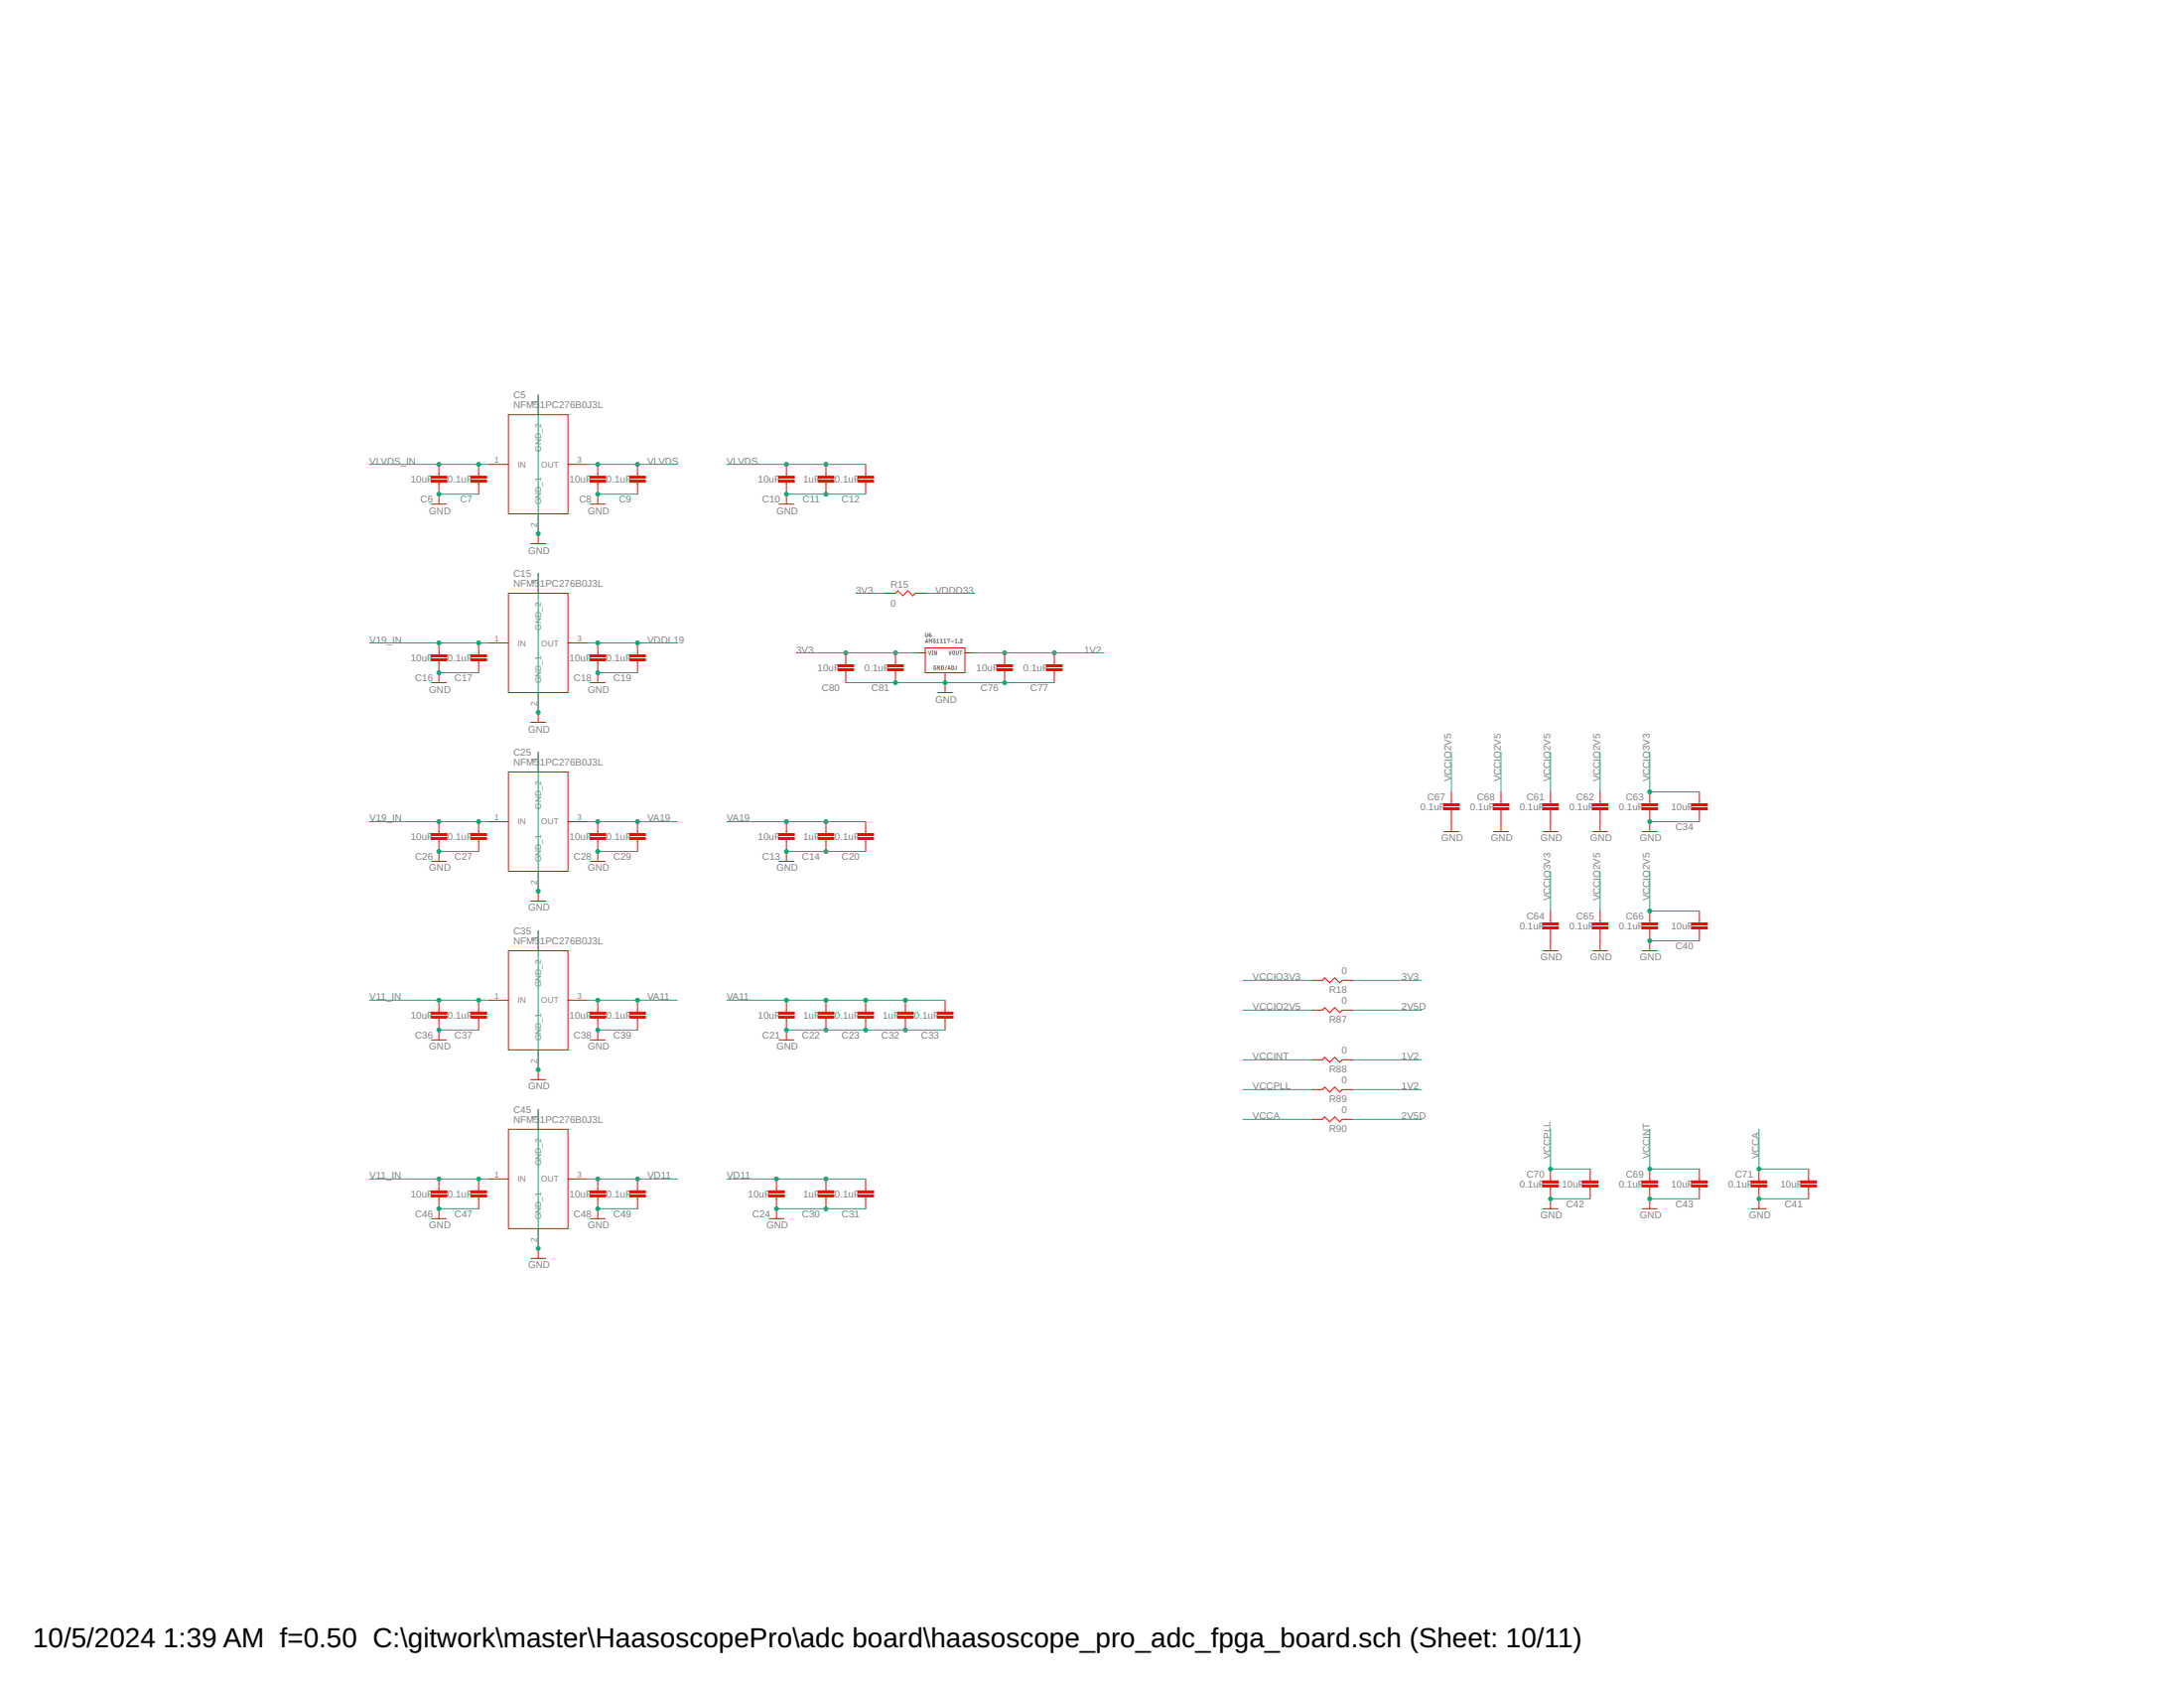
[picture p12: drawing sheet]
<svg xmlns="http://www.w3.org/2000/svg" width="279mm" height="216mm" viewBox="0 0 279 216" stroke-linecap="round" stroke-linejoin="round" font-family="sans-serif">
<g fill="none" stroke="#808080" stroke-width=".13">
<path d="M118.4 81l.1 .4 .2-.1v-.3M118.4 82.2l.2-.5 .1 .5M118.4 82.1h.3M118.8 83.3l.1 .4 .2-.4M118.9 81.2l.2 .1M118.9 81.2l.1 .2 .1-.1M118.9 82.2v-.5l.1 .3 .2-.3v.5M119.1 81h-.1l-.1 .2M119.1 81.3h.1M119.2 83.7h.1M119.2 83.3h.1M119.3 83.3v.4"/>
<path d="M119.6 81.8l-.1-.1-.1 .2 .3 .3-.3-.1M119.7 85.2h-.2v.4h.2v-.2M119.8 83.3v.4l-.3-.4v.4M119.8 81.9l.2-.2v.5M119.8 82.2h.3M120.2 85.2v.4l-.2-.4v.4M120.3 82.2h.3M120.3 81.9l.1-.2v.5M120.5 85.2h.2l-.1 .4h-.1zM120.8 82.2h.2M120.8 81.9l.1-.2v.5M121.1 85.1l-.2 .6"/>
<path d="M121.2 81.8l.3-.1-.2 .5M121.3 85.6l.1-.4 .2 .4M121.3 85.5h.2M121.4 83.3l.1 .4 .2-.4M121.7 82h.3M121.8 85.2h.2v.4h-.2zM121.9 83.3h.2v.3l-.1 .1h-.1zM122.2 81.9l.1-.2v.5M122.2 82.2h.2M122.3 83.3l.1 .4 .2-.1v-.3M122.3 85.2v.3l-.1 .1M122.6 82.2h.1"/>
<path d="M122.8 83.3h.2M122.8 81.9l.2-.2 .1 .1-.3 .4h.3M122.9 83.3v.4"/>
</g>
<g fill="none" stroke="#f00" stroke-width=".13">
<path d="M56.2 59.4v1.5M61.2 59.4v1.5M62.5 59.4h2.5M65 53h7.7v12.7h-7.7zM68.9 50.5v2.5M72.7 59.4h2.5M76.5 59.4v1.5M81.6 59.4v1.5M100.6 59.4v1.5M105.7 59.4v1.5M110.7 59.4v1.5M55.2 64.5h1.9"/>
<path d="M56.2 61.7v2.8M61.2 61.7v1.5M65 75.9h7.7v12.7h-7.7zM67.9 69.5h1.9M68.9 65.7v3.8M68.9 73.3v2.6M75.5 64.5h1.9M76.5 61.7v2.8M81.6 61.7v1.5M99.7 64.5h1.9M100.6 61.7v2.8M105.7 61.7v1.5"/>
<path d="M110.7 61.7v1.5M113.3 75.9h1.3l.3-.3 .6 .6 .6-.6 .7 .6 .3-.3h1.3M55.2 87.3h1.9M56.2 82.2v1.6M56.2 84.5v2.8M61.2 82.2v1.6M61.2 84.5v1.5M62.5 82.2h2.5M65 98.7h7.7v12.7h-7.7zM67.9 92.4h1.9M68.9 88.6v3.8M68.9 96.2v2.5"/>
<path d="M72.7 82.2h2.5M75.5 87.3h1.9M76.5 82.2v1.6M76.5 84.5v2.8M81.6 82.2v1.6M81.6 84.5v1.5M108.2 83.5v1.5M108.2 85.8v1.5M114.6 83.5v1.5M114.6 85.8v1.5M117.1 83.5h1.3M118.4 82.9h5v3.1h-5z"/>
<path d="M120 88.6h1.9M120.9 86v2.6M123.4 83.5h1.3M128.5 83.5v1.5M128.5 85.8v1.5M134.9 83.5v1.5M134.9 85.8v1.5M55.2 110.2h1.9M56.2 105.1v1.5M56.2 107.4v2.8M61.2 105.1v1.5M61.2 107.4v1.5"/>
<path d="M62.5 105.1h2.5M67.9 115.3h1.9M68.9 111.4v3.9M68.9 119.1v2.5M72.7 105.1h2.5M75.5 110.2h1.9M76.5 105.1v1.5M76.5 107.4v2.8M81.6 105.1v1.5M81.6 107.4v1.5M99.7 110.2h1.9M100.6 105.1v1.5"/>
<path d="M100.6 107.4v2.8M105.7 105.1v1.5M105.7 107.4v1.5M110.7 105.1v1.5M110.7 107.4v1.5M184.7 106.4h1.9M185.7 101.3v1.5M185.7 103.6v2.8M191.1 106.4h1.9M192 101.3v1.5M192 103.6v2.8M197.4 106.4h1.9"/>
<path d="M198.4 101.3v1.5M198.4 103.6v2.8M198.4 116.5v1.5M198.4 118.8v2.8M203.8 106.4h1.9M204.7 101.3v1.5M204.7 103.6v2.8M204.7 116.5v1.5M204.7 118.8v2.8M210.1 106.4h1.9M211.1 101.3v1.5M211.1 103.6v2.8"/>
<path d="M211.1 116.5v1.5M211.1 118.8v2.8M217.4 101.3v1.5M217.4 103.6v1.5M217.4 116.5v1.5M217.4 118.8v1.5M55.2 133h1.9M56.2 127.9v1.6M56.2 130.2v2.8M61.2 127.9v1.6M61.2 130.2v1.5M62.5 127.9h2.5"/>
<path d="M65 121.6h7.7v12.7h-7.7zM67.9 138.1h1.9M68.9 134.3v3.8M72.7 127.9h2.5M75.5 133h1.9M76.5 127.9v1.6M76.5 130.2v2.8M81.6 127.9v1.6M81.6 130.2v1.5M99.7 133h1.9M100.6 127.9v1.6M100.6 130.2v2.8"/>
<path d="M105.7 127.9v1.6M105.7 130.2v1.5M110.7 127.9v1.6M110.7 130.2v1.5M115.8 127.9v1.6M115.8 130.2v1.5M120.9 127.9v1.6M120.9 130.2v1.5M167.9 129.2h1.3l.3-.3 .6 .6 .7-.6 .6 .6 .3-.3h1.3M167.9 135.6h1.3l.3-.4 .6 .7 .7-.7 .6 .7 .3-.3h1.3M167.9 139.4h1.3l.3-.4 .6 .7 .7-.7 .6 .7 .3-.3h1.3M167.9 125.4h1.3l.3-.3 .6 .6 .7-.6 .6 .6 .3-.3h1.3"/>
<path d="M197.4 121.6h1.9M203.8 121.6h1.9M210.1 121.6h1.9M55.2 155.9h1.9M56.2 150.8v1.5M56.2 153.1v2.8M61.2 150.8v1.5M61.2 153.1v1.5M62.5 150.8h2.5M65 144.4h7.7v12.7h-7.7zM68.9 141.9v2.5M68.9 157.1v3.9"/>
<path d="M72.7 150.8h2.5M75.5 155.9h1.9M76.5 150.8v1.5M76.5 153.1v2.8M81.6 150.8v1.5M81.6 153.1v1.5M98.4 155.9h1.9M99.3 150.8v1.5M99.3 153.1v2.8M105.7 150.8v1.5M105.7 153.1v1.5M110.7 150.8v1.5"/>
<path d="M110.7 153.1v1.5M167.9 143.2h1.3l.3-.3 .6 .6 .7-.6 .6 .6 .3-.3h1.3M197.4 154.6h1.9M198.4 149.5v1.5M198.4 151.8v2.8M203.4 149.5v1.5M203.4 151.8v1.5M210.1 154.6h1.9M211.1 149.5v1.5M211.1 151.8v2.8M217.4 149.5v1.5M217.4 151.8v1.5"/>
<path d="M224.1 154.6h1.9M225 149.5v1.5M225 151.8v2.8M231.4 149.5v1.5M231.4 151.8v1.5M67.9 161h1.9"/>
</g>
<g fill="#f00" stroke="#f00" stroke-width=".13">
<path d="M55.1 60.9h2.1v.3h-2.1z"/>
<path d="M55.1 61.4h2.1v.3h-2.1z"/>
<path d="M60.2 60.9h2.1v.3h-2.1z"/>
<path d="M60.2 61.4h2.1v.3h-2.1z"/>
<path d="M75.5 60.9h2v.3h-2z"/>
<path d="M75.5 61.4h2v.3h-2z"/>
<path d="M80.5 60.9h2.1v.3h-2.1z"/>
<path d="M80.5 61.4h2.1v.3h-2.1z"/>
<path d="M55.1 83.8h2.1v.2h-2.1z"/>
<path d="M55.1 84.3h2.1v.2h-2.1z"/>
<path d="M60.2 83.8h2.1v.2h-2.1z"/>
<path d="M60.2 84.3h2.1v.2h-2.1z"/>
<path d="M75.5 83.8h2v.2h-2z"/>
<path d="M75.5 84.3h2v.2h-2z"/>
<path d="M80.5 83.8h2.1v.2h-2.1z"/>
<path d="M80.5 84.3h2.1v.2h-2.1z"/>
<path d="M55.1 106.6h2.1v.3h-2.1z"/>
<path d="M55.1 107.1h2.1v.3h-2.1z"/>
<path d="M60.2 106.6h2.1v.3h-2.1z"/>
<path d="M60.2 107.1h2.1v.3h-2.1z"/>
<path d="M75.5 106.6h2v.3h-2z"/>
<path d="M75.5 107.1h2v.3h-2z"/>
<path d="M80.5 106.6h2.1v.3h-2.1z"/>
<path d="M80.5 107.1h2.1v.3h-2.1z"/>
<path d="M55.1 129.5h2.1v.2h-2.1z"/>
<path d="M55.1 130h2.1v.2h-2.1z"/>
<path d="M60.2 129.5h2.1v.2h-2.1z"/>
<path d="M60.2 130h2.1v.2h-2.1z"/>
<path d="M75.5 129.5h2v.2h-2z"/>
<path d="M75.5 130h2v.2h-2z"/>
<path d="M80.5 129.5h2.1v.2h-2.1z"/>
<path d="M80.5 130h2.1v.2h-2.1z"/>
<path d="M55.1 152.3h2.1v.3h-2.1z"/>
<path d="M55.1 152.8h2.1v.3h-2.1z"/>
<path d="M60.2 152.3h2.1v.3h-2.1z"/>
<path d="M60.2 152.8h2.1v.3h-2.1z"/>
<path d="M75.5 152.3h2v.3h-2z"/>
<path d="M75.5 152.8h2v.3h-2z"/>
<path d="M80.5 152.3h2.1v.3h-2.1z"/>
<path d="M80.5 152.8h2.1v.3h-2.1z"/>
<path d="M99.6 60.9h2v.3h-2z"/>
<path d="M99.6 61.4h2v.3h-2z"/>
<path d="M104.6 60.9h2.1v.3h-2.1z"/>
<path d="M104.6 61.4h2.1v.3h-2.1z"/>
<path d="M109.7 60.9h2.1v.3h-2.1z"/>
<path d="M109.7 61.4h2.1v.3h-2.1z"/>
<path d="M99.6 106.6h2v.3h-2z"/>
<path d="M99.6 107.1h2v.3h-2z"/>
<path d="M104.6 106.6h2.1v.3h-2.1z"/>
<path d="M104.6 107.1h2.1v.3h-2.1z"/>
<path d="M109.7 106.6h2.1v.3h-2.1z"/>
<path d="M109.7 107.1h2.1v.3h-2.1z"/>
<path d="M99.6 129.5h2v.2h-2z"/>
<path d="M99.6 130h2v.2h-2z"/>
<path d="M104.6 129.5h2.1v.2h-2.1z"/>
<path d="M104.6 130h2.1v.2h-2.1z"/>
<path d="M109.7 129.5h2.1v.2h-2.1z"/>
<path d="M109.7 130h2.1v.2h-2.1z"/>
<path d="M104.6 152.3h2.1v.3h-2.1z"/>
<path d="M104.6 152.8h2.1v.3h-2.1z"/>
<path d="M109.7 152.3h2.1v.3h-2.1z"/>
<path d="M109.7 152.8h2.1v.3h-2.1z"/>
<path d="M114.8 129.5h2v.2h-2z"/>
<path d="M114.8 130h2v.2h-2z"/>
<path d="M119.9 129.5h2v.2h-2z"/>
<path d="M119.9 130h2v.2h-2z"/>
<path d="M98.3 152.3h2.1v.3h-2.1z"/>
<path d="M98.3 152.8h2.1v.3h-2.1z"/>
<path d="M127.5 85h2v.3h-2z"/>
<path d="M127.5 85.5h2v.3h-2z"/>
<path d="M133.9 85h2v.3h-2z"/>
<path d="M133.9 85.5h2v.3h-2z"/>
<path d="M107.2 85h2v.3h-2z"/>
<path d="M107.2 85.5h2v.3h-2z"/>
<path d="M113.5 85h2.1v.3h-2.1z"/>
<path d="M113.5 85.5h2.1v.3h-2.1z"/>
<path d="M197.3 102.8h2.1v.3h-2.1z"/>
<path d="M197.3 103.3h2.1v.3h-2.1z"/>
<path d="M203.7 102.8h2v.3h-2z"/>
<path d="M203.7 103.3h2v.3h-2z"/>
<path d="M210 102.8h2.1v.3h-2.1z"/>
<path d="M210 103.3h2.1v.3h-2.1z"/>
<path d="M197.3 118h2.1v.3h-2.1z"/>
<path d="M197.3 118.6h2.1v.2h-2.1z"/>
<path d="M203.7 118h2v.3h-2z"/>
<path d="M203.7 118.6h2v.2h-2z"/>
<path d="M210 118h2.1v.3h-2.1z"/>
<path d="M210 118.6h2.1v.2h-2.1z"/>
<path d="M184.7 102.8h2v.3h-2z"/>
<path d="M184.7 103.3h2v.3h-2z"/>
<path d="M191 102.8h2v.3h-2z"/>
<path d="M191 103.3h2v.3h-2z"/>
<path d="M210 151h2.1v.3h-2.1z"/>
<path d="M210 151.6h2.1v.2h-2.1z"/>
<path d="M197.3 151h2.1v.3h-2.1z"/>
<path d="M197.3 151.6h2.1v.2h-2.1z"/>
<path d="M224 151h2v.3h-2z"/>
<path d="M224 151.6h2v.2h-2z"/>
<path d="M216.4 102.8h2v.3h-2z"/>
<path d="M216.4 103.3h2v.3h-2z"/>
<path d="M216.4 118h2v.3h-2z"/>
<path d="M216.4 118.6h2v.2h-2z"/>
<path d="M216.4 151h2v.3h-2z"/>
<path d="M216.4 151.6h2v.2h-2z"/>
<path d="M230.4 151h2v.3h-2z"/>
<path d="M230.4 151.6h2v.2h-2z"/>
<path d="M202.4 151h2v.3h-2z"/>
<path d="M202.4 151.6h2v.2h-2z"/>
</g>
<g fill="none" stroke="#0dab76" stroke-width=".13">
<path d="M47.3 59.4h15.2M68.9 50.5v17.8M75.2 59.4h11.4M93 59.4h17.7M56.2 63.2h5M68.9 73.3v17.8M76.5 63.2h5.1M100.6 63.2h10.1M109.5 75.9h3.8M118.4 75.9h6.3M47.3 82.2h15.2M56.2 86h5"/>
<path d="M68.9 96.2v17.8M75.2 82.2h11.4M76.5 86h5.1M101.9 83.5h15.2M108.2 87.3h26.7M124.7 83.5h16.5M185.7 96.2v5.1M192 96.2v5.1M198.4 96.2v5.1M204.7 96.2v5.1M211.1 96.2v5.1h6.3M47.3 105.1h15.2"/>
<path d="M56.2 108.9h5M68.9 119.1v17.7M75.2 105.1h11.4M76.5 108.9h5.1M93 105.1h17.7M100.6 108.9h10.1M198.4 111.4v5.1M204.7 111.4v5.1M211.1 105.1h6.3M211.1 111.4v5.1h6.3M47.3 127.9h15.2M56.2 131.7h5"/>
<path d="M75.2 127.9h11.4M76.5 131.7h5.1M93 127.9h27.9M100.6 131.7h20.3M159 125.4h8.9M159 139.4h8.9M159 135.6h8.9M159 129.2h8.9M173 125.4h8.9M173 139.4h8.9M173 135.6h8.9M173 129.2h8.9"/>
<path d="M211.1 120.3h6.3M47.3 150.8h15.2M56.2 154.6h5M68.9 141.9v17.8M75.2 150.8h11.4M76.5 154.6h5.1M93 150.8h17.7M99.3 154.6h11.4M159 143.2h8.9M173 143.2h8.9M198.4 153.3h5M198.4 144.4v5.1h5"/>
<path d="M211.1 153.3h6.3M211.1 144.4v5.1h6.3M225 153.3h6.4M225 144.4v5.1h6.4"/>
</g>
<g fill="#0dab76" stroke="#0dab76" stroke-width=".13">
<circle cx="56.2" cy="63.2" r=".25"/>
<circle cx="68.9" cy="68.3" r=".25"/>
<circle cx="76.5" cy="63.2" r=".25"/>
<circle cx="56.2" cy="86" r=".25"/>
<circle cx="68.9" cy="91.1" r=".25"/>
<circle cx="76.5" cy="86" r=".25"/>
<circle cx="56.2" cy="108.9" r=".25"/>
<circle cx="68.9" cy="114" r=".25"/>
<circle cx="76.5" cy="108.9" r=".25"/>
<circle cx="56.2" cy="131.7" r=".25"/>
<circle cx="68.9" cy="136.8" r=".25"/>
<circle cx="76.5" cy="131.7" r=".25"/>
<circle cx="56.2" cy="154.6" r=".25"/>
<circle cx="68.9" cy="159.7" r=".25"/>
<circle cx="76.5" cy="154.6" r=".25"/>
<circle cx="100.6" cy="63.2" r=".25"/>
<circle cx="105.7" cy="63.2" r=".25"/>
<circle cx="100.6" cy="108.9" r=".25"/>
<circle cx="105.7" cy="108.9" r=".25"/>
<circle cx="100.6" cy="131.7" r=".25"/>
<circle cx="110.7" cy="131.7" r=".25"/>
<circle cx="115.8" cy="131.7" r=".25"/>
<circle cx="105.7" cy="131.7" r=".25"/>
<circle cx="105.7" cy="154.6" r=".25"/>
<circle cx="99.3" cy="154.6" r=".25"/>
<circle cx="114.6" cy="87.3" r=".25"/>
<circle cx="120.9" cy="87.3" r=".25"/>
<circle cx="128.5" cy="87.3" r=".25"/>
<circle cx="211.1" cy="105.1" r=".25"/>
<circle cx="211.1" cy="120.3" r=".25"/>
<circle cx="211.1" cy="153.3" r=".25"/>
<circle cx="198.4" cy="153.3" r=".25"/>
<circle cx="225" cy="153.3" r=".25"/>
<circle cx="56.2" cy="59.4" r=".25"/>
<circle cx="61.2" cy="59.4" r=".25"/>
<circle cx="76.5" cy="59.4" r=".25"/>
<circle cx="81.6" cy="59.4" r=".25"/>
<circle cx="100.6" cy="59.4" r=".25"/>
<circle cx="105.7" cy="59.4" r=".25"/>
<circle cx="56.2" cy="82.2" r=".25"/>
<circle cx="61.2" cy="82.2" r=".25"/>
<circle cx="56.2" cy="105.1" r=".25"/>
<circle cx="61.2" cy="105.1" r=".25"/>
<circle cx="76.5" cy="82.2" r=".25"/>
<circle cx="81.6" cy="82.2" r=".25"/>
<circle cx="76.5" cy="105.1" r=".25"/>
<circle cx="81.6" cy="105.1" r=".25"/>
<circle cx="100.6" cy="105.1" r=".25"/>
<circle cx="105.7" cy="105.1" r=".25"/>
<circle cx="56.2" cy="127.9" r=".25"/>
<circle cx="61.2" cy="127.9" r=".25"/>
<circle cx="56.2" cy="150.8" r=".25"/>
<circle cx="61.2" cy="150.8" r=".25"/>
<circle cx="76.5" cy="127.9" r=".25"/>
<circle cx="81.6" cy="127.9" r=".25"/>
<circle cx="100.6" cy="127.9" r=".25"/>
<circle cx="105.7" cy="127.9" r=".25"/>
<circle cx="110.7" cy="127.9" r=".25"/>
<circle cx="115.8" cy="127.9" r=".25"/>
<circle cx="76.5" cy="150.8" r=".25"/>
<circle cx="81.6" cy="150.8" r=".25"/>
<circle cx="105.7" cy="150.8" r=".25"/>
<circle cx="99.3" cy="150.8" r=".25"/>
<circle cx="114.6" cy="83.5" r=".25"/>
<circle cx="108.2" cy="83.5" r=".25"/>
<circle cx="134.9" cy="83.5" r=".25"/>
<circle cx="128.5" cy="83.5" r=".25"/>
<circle cx="211.1" cy="116.5" r=".25"/>
<circle cx="198.4" cy="149.5" r=".25"/>
<circle cx="225" cy="149.5" r=".25"/>
<circle cx="211.1" cy="149.5" r=".25"/>
<circle cx="211.1" cy="101.3" r=".25"/>
</g>
<g font-size="3.5">
<text x="4.2" y="210.7">10/5/2024</text>
<text x="20.9" y="210.7">1:39 AM f=0.50 C:\gitwork\master\HaasoscopePro\adc board\haasoscope_pro_adc_fpga_board.sch (Sheet: 10/11)</text>
</g>
<g font-size="1.2" fill="#808080">
<text x="65.7" y="52.2">NFM3</text>
<text x="65.7" y="50.9">C5</text>
<text x="69.1" y="52.2">1PC276B0J3L</text>
<text x="47.3" y="59.4">VLVDS_IN</text>
<text x="82.8" y="59.4">VLVDS</text>
<text x="93" y="59.4">VLVDS</text>
<text x="52.5" y="61.7">10uF</text>
<text x="53.8" y="64.3">C6</text>
<text x="54.9" y="65.7">GND</text>
<text x="57.3" y="61.7">0.1uF</text>
<text x="58.9" y="64.3">C7</text>
<text x="72.9" y="61.7">10uF</text>
<text x="74.1" y="64.3">C8</text>
<text x="75.2" y="65.7">GND</text>
<text x="77.6" y="61.7">0.1uF</text>
<text x="79.2" y="64.3">C9</text>
<text x="97" y="61.7">10uF</text>
<text x="97.5" y="64.3">C10</text>
<text x="99.3" y="65.7">GND</text>
<text x="102.7" y="64.3">C11</text>
<text x="102.8" y="61.7">1uF</text>
<text x="106.8" y="61.7">0.1uF</text>
<text x="107.7" y="64.3">C12</text>
<text x="67.6" y="70.8">GND</text>
<text x="65.7" y="75.1">NFM3</text>
<text x="65.7" y="73.8">C15</text>
<text x="69.1" y="75.1">1PC276B0J3L</text>
<text x="109.5" y="75.9">3V3</text>
<text x="113.9" y="77.5">0</text>
<text x="113.9" y="75.1">R15</text>
<text x="119.6" y="75.9">VDDD33</text>
<text x="47.3" y="82.2">V19_IN</text>
<text x="82.8" y="82.2">VDDL19</text>
<text x="101.9" y="83.5">3V3</text>
<text x="138.7" y="83.5">1V2</text>
<text x="52.5" y="84.6">10uF</text>
<text x="53.1" y="87.1">C16</text>
<text x="54.9" y="88.6">GND</text>
<text x="57.3" y="84.6">0.1uF</text>
<text x="58.2" y="87.1">C17</text>
<text x="72.9" y="84.6">10uF</text>
<text x="73.4" y="87.1">C18</text>
<text x="75.2" y="88.6">GND</text>
<text x="77.6" y="84.6">0.1uF</text>
<text x="78.5" y="87.1">C19</text>
<text x="104.6" y="85.9">10uF</text>
<text x="105.1" y="88.4">C80</text>
<text x="110.6" y="85.9">0.1uF</text>
<text x="111.5" y="88.4">C81</text>
<text x="119.6" y="89.9">GND</text>
<text x="124.9" y="85.9">10uF</text>
<text x="125.5" y="88.4">C76</text>
<text x="130.9" y="85.9">0.1uF</text>
<text x="131.8" y="88.4">C77</text>
<text x="67.6" y="93.7">GND</text>
<text x="65.7" y="97.9">NFM3</text>
<text x="65.7" y="96.6">C25</text>
<text x="69.1" y="97.9">1PC276B0J3L</text>
<text x="185.7" y="100" transform="rotate(-90 185.7 100)">VCCIO2V5</text>
<text x="192" y="100" transform="rotate(-90 192 100)">VCCIO2V5</text>
<text x="198.4" y="100" transform="rotate(-90 198.4 100)">VCCIO2V5</text>
<text x="204.7" y="100" transform="rotate(-90 204.7 100)">VCCIO2V5</text>
<text x="211.1" y="100" transform="rotate(-90 211.1 100)">VCCIO3V3</text>
<text x="47.3" y="105.1">V19_IN</text>
<text x="52.5" y="107.4">10uF</text>
<text x="57.3" y="107.4">0.1uF</text>
<text x="72.9" y="107.4">10uF</text>
<text x="77.6" y="107.4">0.1uF</text>
<text x="82.8" y="105.1">VA19</text>
<text x="93" y="105.1">VA19</text>
<text x="97" y="107.4">10uF</text>
<text x="102.8" y="107.4">1uF</text>
<text x="106.8" y="107.4">0.1uF</text>
<text x="181.7" y="103.6">0.1uF</text>
<text x="182.6" y="102.4">C67</text>
<text x="184.4" y="107.6">GND</text>
<text x="188.1" y="103.6">0.1uF</text>
<text x="188.9" y="102.4">C68</text>
<text x="190.7" y="107.6">GND</text>
<text x="194.4" y="103.6">0.1uF</text>
<text x="195.3" y="102.4">C61</text>
<text x="197.1" y="107.6">GND</text>
<text x="200.8" y="103.6">0.1uF</text>
<text x="201.6" y="102.4">C62</text>
<text x="203.4" y="107.6">GND</text>
<text x="207.1" y="103.6">0.1uF</text>
<text x="208" y="102.4">C63</text>
<text x="209.8" y="107.6">GND</text>
<text x="213.8" y="103.6">10uF</text>
<text x="214.3" y="106.2">C34</text>
<text x="53.1" y="110">C26</text>
<text x="54.9" y="111.4">GND</text>
<text x="58.2" y="110">C27</text>
<text x="73.4" y="110">C28</text>
<text x="75.2" y="111.4">GND</text>
<text x="78.5" y="110">C29</text>
<text x="97.5" y="110">C13</text>
<text x="99.3" y="111.4">GND</text>
<text x="102.6" y="110">C14</text>
<text x="107.7" y="110">C20</text>
<text x="65.7" y="119.5">C35</text>
<text x="67.6" y="116.5">GND</text>
<text x="194.4" y="118.9">0.1uF</text>
<text x="195.3" y="117.6">C64</text>
<text x="198.4" y="115.2" transform="rotate(-90 198.4 115.2)">VCCIO3V3</text>
<text x="200.8" y="118.9">0.1uF</text>
<text x="201.6" y="117.6">C65</text>
<text x="204.7" y="115.2" transform="rotate(-90 204.7 115.2)">VCCIO2V5</text>
<text x="207.1" y="118.9">0.1uF</text>
<text x="208" y="117.6">C66</text>
<text x="211.1" y="115.2" transform="rotate(-90 211.1 115.2)">VCCIO2V5</text>
<text x="213.8" y="118.9">10uF</text>
<text x="65.7" y="120.8">NFM3</text>
<text x="69.1" y="120.8">1PC276B0J3L</text>
<text x="160.3" y="125.4">VCCIO3V3</text>
<text x="171.6" y="124.6">0</text>
<text x="179.3" y="125.4">3V3</text>
<text x="197.1" y="122.9">GND</text>
<text x="203.4" y="122.9">GND</text>
<text x="209.8" y="122.9">GND</text>
<text x="214.3" y="121.4">C40</text>
<text x="47.3" y="127.9">V11_IN</text>
<text x="52.5" y="130.3">10uF</text>
<text x="57.3" y="130.3">0.1uF</text>
<text x="72.9" y="130.3">10uF</text>
<text x="77.6" y="130.3">0.1uF</text>
<text x="82.8" y="127.9">VA11</text>
<text x="93" y="127.9">VA11</text>
<text x="97" y="130.3">10uF</text>
<text x="102.8" y="130.3">1uF</text>
<text x="106.8" y="130.3">0.1uF</text>
<text x="112.9" y="130.3">1uF</text>
<text x="117" y="130.3">0.1uF</text>
<text x="160.3" y="129.2">VCCIO2V5</text>
<text x="170" y="130.8">R87</text>
<text x="170" y="127">R18</text>
<text x="171.6" y="128.4">0</text>
<text x="179.3" y="129.2">2V5D</text>
<text x="53.1" y="132.8">C36</text>
<text x="54.9" y="134.3">GND</text>
<text x="58.2" y="132.8">C37</text>
<text x="73.4" y="132.8">C38</text>
<text x="75.2" y="134.3">GND</text>
<text x="78.5" y="132.8">C39</text>
<text x="97.5" y="132.8">C21</text>
<text x="99.3" y="134.3">GND</text>
<text x="102.6" y="132.8">C22</text>
<text x="107.7" y="132.8">C23</text>
<text x="112.8" y="132.8">C32</text>
<text x="117.8" y="132.8">C33</text>
<text x="160.3" y="135.6">VCCINT</text>
<text x="170" y="137.2">R88</text>
<text x="171.6" y="134.8">0</text>
<text x="179.3" y="135.6">1V2</text>
<text x="65.7" y="143.6">NFM3</text>
<text x="65.7" y="142.3">C45</text>
<text x="67.6" y="139.4">GND</text>
<text x="69.1" y="143.6">1PC276B0J3L</text>
<text x="160.3" y="139.4">VCCPLL</text>
<text x="160.3" y="143.2">VCCA</text>
<text x="170" y="141">R89</text>
<text x="171.6" y="138.6">0</text>
<text x="171.6" y="142.4">0</text>
<text x="179.3" y="139.4">1V2</text>
<text x="179.3" y="143.2">2V5D</text>
<text x="170" y="144.8">R90</text>
<text x="198.4" y="148.3" transform="rotate(-90 198.4 148.3)">VCCPLL</text>
<text x="211.1" y="148.3" transform="rotate(-90 211.1 148.3)">VCCINT</text>
<text x="225" y="148.3" transform="rotate(-90 225 148.3)">VCCA</text>
<text x="47.3" y="150.8">V11_IN</text>
<text x="52.5" y="153.1">10uF</text>
<text x="53.1" y="155.7">C46</text>
<text x="57.3" y="153.1">0.1uF</text>
<text x="58.2" y="155.7">C47</text>
<text x="72.9" y="153.1">10uF</text>
<text x="73.4" y="155.7">C48</text>
<text x="77.6" y="153.1">0.1uF</text>
<text x="78.5" y="155.7">C49</text>
<text x="82.8" y="150.8">VD11</text>
<text x="93" y="150.8">VD11</text>
<text x="95.7" y="153.1">10uF</text>
<text x="96.3" y="155.7">C24</text>
<text x="102.6" y="155.7">C30</text>
<text x="102.8" y="153.1">1uF</text>
<text x="106.8" y="153.1">0.1uF</text>
<text x="107.7" y="155.7">C31</text>
<text x="194.4" y="151.9">0.1uF</text>
<text x="195.3" y="150.6">C70</text>
<text x="197.1" y="155.9">GND</text>
<text x="199.8" y="151.9">10uF</text>
<text x="200.4" y="154.4">C42</text>
<text x="207.1" y="151.9">0.1uF</text>
<text x="208" y="150.6">C69</text>
<text x="209.8" y="155.9">GND</text>
<text x="213.8" y="151.9">10uF</text>
<text x="214.3" y="154.4">C43</text>
<text x="221.1" y="151.9">0.1uF</text>
<text x="222" y="150.6">C71</text>
<text x="223.8" y="155.9">GND</text>
<text x="227.8" y="151.9">10uF</text>
<text x="228.3" y="154.4">C41</text>
<text x="54.9" y="157.1">GND</text>
<text x="75.2" y="157.1">GND</text>
<text x="98.1" y="157.1">GND</text>
<text x="67.6" y="162.2">GND</text>
</g>
<g font-size="1.1" fill="#808080">
<text x="68.7" y="51.9" transform="rotate(-90 68.7 51.9)">4</text>
<text x="63.3" y="59.2">1</text>
<text x="66.2" y="59.8">IN</text>
<text x="69.2" y="57.7" transform="rotate(-90 69.2 57.7)">GND_2</text>
<text x="69.2" y="59.8">OUT</text>
<text x="73.8" y="59.2">3</text>
<text x="69.2" y="64.6" transform="rotate(-90 69.2 64.6)">GND_1</text>
<text x="68.7" y="67.5" transform="rotate(-90 68.7 67.5)">2</text>
<text x="68.7" y="74.7" transform="rotate(-90 68.7 74.7)">4</text>
<text x="63.3" y="82.1">1</text>
<text x="66.2" y="82.6">IN</text>
<text x="69.2" y="80.6" transform="rotate(-90 69.2 80.6)">GND_2</text>
<text x="69.2" y="82.6">OUT</text>
<text x="73.8" y="82.1">3</text>
<text x="69.2" y="87.4" transform="rotate(-90 69.2 87.4)">GND_1</text>
<text x="68.7" y="90.3" transform="rotate(-90 68.7 90.3)">2</text>
<text x="68.7" y="97.6" transform="rotate(-90 68.7 97.6)">4</text>
<text x="63.3" y="104.9">1</text>
<text x="66.2" y="105.5">IN</text>
<text x="69.2" y="103.4" transform="rotate(-90 69.2 103.4)">GND_2</text>
<text x="69.2" y="105.5">OUT</text>
<text x="73.8" y="104.9">3</text>
<text x="68.7" y="113.2" transform="rotate(-90 68.7 113.2)">2</text>
<text x="69.2" y="110.3" transform="rotate(-90 69.2 110.3)">GND_1</text>
<text x="68.7" y="120.4" transform="rotate(-90 68.7 120.4)">4</text>
<text x="63.3" y="127.8">1</text>
<text x="66.2" y="128.3">IN</text>
<text x="69.2" y="126.3" transform="rotate(-90 69.2 126.3)">GND_2</text>
<text x="69.2" y="128.3">OUT</text>
<text x="73.8" y="127.8">3</text>
<text x="68.7" y="136" transform="rotate(-90 68.7 136)">2</text>
<text x="69.2" y="133.1" transform="rotate(-90 69.2 133.1)">GND_1</text>
<text x="68.7" y="143.3" transform="rotate(-90 68.7 143.3)">4</text>
<text x="69.2" y="149.1" transform="rotate(-90 69.2 149.1)">GND_2</text>
<text x="63.3" y="150.6">1</text>
<text x="66.2" y="151.2">IN</text>
<text x="69.2" y="156" transform="rotate(-90 69.2 156)">GND_1</text>
<text x="69.2" y="151.2">OUT</text>
<text x="73.8" y="150.6">3</text>
<text x="68.7" y="158.9" transform="rotate(-90 68.7 158.9)">2</text>
</g>
</svg>
